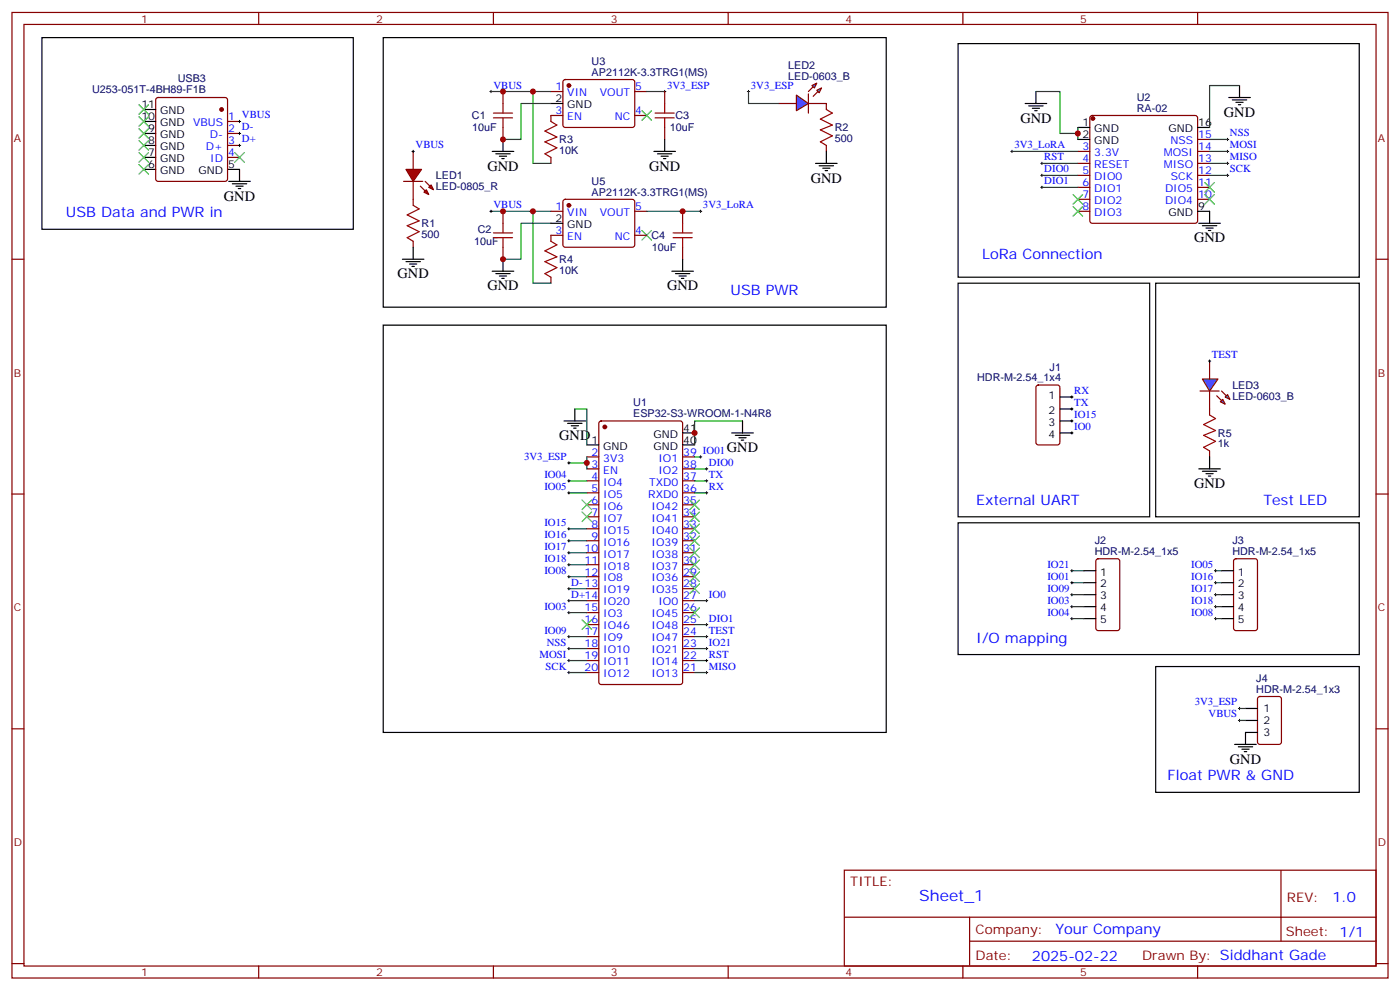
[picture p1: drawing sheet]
<svg xmlns="http://www.w3.org/2000/svg" width="412mm" height="292mm" viewBox="0 0 412 292" stroke-linecap="round" stroke-linejoin="round" font-family="sans-serif">
<g fill="none" stroke="#870000" stroke-width=".35">
<path d="M3.5 3.7h405.4v284.3h-405.4zM7.1 7.2h398.2v277.3h-398.2zM76.2 3.7v3.5M145.3 3.7v3.5M214.5 3.7v3.5M283.6 3.7v3.5M352.8 3.7v3.5M46.1 28.9l.5-.2h19.7l.5 .2 .2 .5v23.3l-.2 .5-.5 .2h-19.7l-.5-.2-.2-.5v-23.3zM67 39.3h3.6M67 35.8h3.6M148.2 27v3.5M148.2 37.5v3.6"/>
<path d="M162.3 27h3.5M162.3 34h3.5M166 23.6l.5-.2 20 .1 .5 .6-.1 13-.6 .4h-20.1l-.4-.7v-12.7zM187 27h3.5M187 34h3.5M195.8 27v3.5M195.8 37.5v3.6M321.3 34.2l.4-.2h30.4l.5 .2 .2 .5v30.4l-.3 .5-.4 .2h-30.4l-.5-.3-.2-.4v-30.4zM67 46.4h3.6M67 42.8h3.6M166 58.9l.5-.2 20 .1 .5 .6-.1 13-.6 .4-20.1-.1-.4-.6v-12.7zM317.5 44.6h3.5"/>
<path d="M317.5 48.1h3.5M317.5 51.6h3.5M317.5 55.2h3.5M317.5 58.7h3.5M352.8 44.6h3.5M352.8 48.1h3.5M352.8 51.6h3.5M352.8 55.2h3.5M352.8 58.7h3.5M352.8 41.1h3.5M3.5 76.3h3.6M148.2 62.2v3.6"/>
<path d="M148.2 72.8v3.5M162.3 62.2h3.5M162.3 69.3h3.5M187 62.2h3.5M187 69.3h3.5M201.1 62.2v3.6M201.1 72.8v3.5M317.5 62.2h3.5M405.3 76.3h3.6M172.9 134.5h3.5M172.9 138.1h3.5M176.6 124.2l.5-.2h23.3l.6 .4 .1 76.5-.5 .6-23.5 .1-.7-.5v-76.4z"/>
<path d="M201.1 134.5h3.5M201.1 138.1h3.5M3.5 145.5h3.6M172.9 141.6h3.5M172.9 145.1h3.5M172.9 148.7h3.5M172.9 152.2h3.5M172.9 155.7h3.5M172.9 159.2h3.5M201.1 141.6h3.5M201.1 145.1h3.5M201.1 148.7h3.5"/>
<path d="M201.1 152.2h3.5M201.1 155.7h3.5M201.1 159.2h3.5M405.3 145.5h3.6M172.9 162.8h3.5M172.9 166.3h3.5M172.9 169.8h3.5M172.9 173.4h3.5M172.9 176.9h3.5M201.1 162.8h3.5M201.1 166.3h3.5M201.1 169.8h3.5"/>
<path d="M201.1 173.4h3.5M201.1 176.9h3.5M172.9 180.4h3.5M172.9 183.9h3.5M172.9 187.5h3.5M172.9 191h3.5M172.9 194.5h3.5M172.9 198h3.5M201.1 180.4h3.5M201.1 183.9h3.5M201.1 187.5h3.5M201.1 191h3.5"/>
<path d="M201.1 194.5h3.5M201.1 198h3.5M3.5 214.6h3.6M405.3 214.6h3.6M248.7 256.3h156.6v28.2h-156.6zM377.3 256.3v20.9M248.7 270.1h156.5M285.6 277.2h119.6M285.6 270.1v14.1M3.5 283.8h3.6M76.2 284.5v3.5M145.3 284.5v3.5"/>
<path d="M214.5 284.5v3.5M283.6 284.5v3.5M352.8 284.5v3.5M405.3 283.8h3.6"/>
</g>
<g fill="#870000" stroke="#870000" stroke-width=".35">
<circle cx="178.2" cy="125.7" r=".53"/>
<circle cx="321.9" cy="34.9" r=".53"/>
<circle cx="65.3" cy="32.2" r=".53"/>
<circle cx="167.6" cy="25.2" r=".53"/>
<circle cx="167.6" cy="60.5" r=".53"/>
</g>
<g fill="none" stroke="#000" stroke-width=".35">
<path d="M12.3 11.1h91.8v56.4h-91.8zM112.9 11.1h148.2v79.4h-148.2zM282.2 12.8h118.2v68.8h-118.2zM42.3 39.3h3.6M42.3 35.8h3.6M42.3 32.2h3.6M162.3 30.5h3.5M302 30.5h6.3M303 31.2h4.3M304.1 31.9h2.1M304.8 32.6h.7M305.2 27v3.5"/>
<path d="M317.5 37.5h3.5M352.8 37.5h3.5M42.3 42.8h3.6M42.3 46.4h3.6M42.3 49.9h3.6M67 49.9h3.6v3.5M67.4 53.4h6.3M68.4 54.1h4.3M69.5 54.8h2.1M70.2 55.5h.7M145 44.6h6.3M146 45.3h4.3"/>
<path d="M147.1 46h2.1M147.8 46.7h.7M148.2 41.1v3.5M192.6 44.6h6.4M193.7 45.3h4.2M194.7 46h2.1M195.4 46.7h.7M195.8 41.1v3.5M317.5 41.1h3.5M145 79.9h6.3M148.2 76.3v3.6M162.3 65.8h3.5"/>
<path d="M197.9 79.9h6.4M201.1 76.3v3.6M352.8 62.2h3.5v3.6M353.1 65.8h6.4M354.2 66.5h4.2M355.2 67.2h2.2M356 67.9h.7M146 80.6h4.3M147.1 81.3h2.1M147.8 82h.7M199 80.6h4.2M200 81.3h2.1"/>
<path d="M200.7 82h.7M166.2 124h6.3M167.2 124.7h4.2M168.3 125.4h2.1M169 126.1h.7M169.3 120.4v3.6M172.9 131h3.5M201.1 131h3.5M201.1 127.5h3.5M215.5 127.5h6.4M216.6 128.2h4.2M217.7 128.9h2.1"/>
<path d="M218.4 129.6h.7M218.7 124v3.5"/>
</g>
<g fill="none" stroke="#008700" stroke-width=".35">
<path d="M144.6 27h17.7M162.3 30.5h-8.8v10.6h-5.3M190.5 27h5.3M305.2 27h7v12.3h5.3M317.5 37.5v3.6M306.9 48.1h10.6M306.9 51.6h10.6M306.9 55.2h10.6M356.3 48.1h5.3M356.3 51.6h5.3M356.3 41.1h5.3M356.3 44.6h5.3"/>
<path d="M144.6 62.2h17.7M162.3 65.8h-8.8v10.5h-5.3M190.5 62.2h15.9M167.6 136.3h5.3M169.3 120.4h3.6v10.6M172.9 134.5v3.6M218.7 124h-14.1v7"/>
</g>
<g fill="none" stroke="#3c3" stroke-width=".35">
<path d="M40.9 37.9l2.8 2.8M40.9 34.4l2.8 2.8M40.9 30.8l2.8 2.9M43.7 37.9l-2.8 2.8M43.7 34.4l-2.8 2.8M43.7 30.8l-2.8 2.9M189.1 32.6l2.8 2.8M191.9 32.6l-2.8 2.8M40.9 48.5l2.8 2.8M40.9 44.9l2.8 2.9M40.9 41.4l2.8 2.8M43.7 48.5l-2.8 2.8"/>
<path d="M43.7 44.9l-2.8 2.9M43.7 41.4l-2.8 2.8M316.1 57.3l2.8 2.8M318.9 57.3l-2.8 2.8M354.9 53.8l2.8 2.8M354.9 57.3l2.8 2.8M357.7 53.8l-2.8 2.8M357.7 57.3l-2.8 2.8M189.1 67.9l2.8 2.8M191.9 67.9l-2.8 2.8M316.1 60.8l2.8 2.8M318.9 60.8l-2.8 2.8"/>
</g>
<g fill="none" stroke="#000" stroke-width=".29">
<path d="M70.2 35.8h.7M70.6 35.4v.7M144.3 27h.7M144.6 26.6v.7M195.4 27h.7M195.8 26.6v.7M306.6 48.1h.7M306.6 51.6h.7M306.6 55.2h.7M306.9 47.8v.7M306.9 51.3v.7M306.9 54.8v.7"/>
<path d="M361.2 41.1h.7M361.2 44.6h.7M361.2 48.1h.7M361.2 51.6h.7M361.6 40.7v.7M361.6 44.2v.7M361.6 47.8v.7M361.6 51.3v.7M144.3 62.2h.7M144.6 61.9v.7M206 62.2h.7M206.4 61.9v.7"/>
<path d="M167.2 136.3h.7M167.6 136v.7"/>
</g>
<g fill="none" stroke="#a10000" stroke-width=".35">
<path d="M145.3 33.3h5.7M145.3 34.7h5.7M148.2 30.5v2.8M148.2 34.7v2.8M193 33.3h5.6M193 34.7h5.6M195.8 30.5v2.8M195.8 34.7v2.8M145.3 68.6h5.7M145.3 70h5.7M148.2 65.8v2.8M148.2 70v2.8"/>
<path d="M198.3 68.6h5.6M198.3 70h5.6M201.1 65.8v2.8M201.1 70v2.8"/>
</g>
<g fill="#f00" stroke="#870000" stroke-width=".35">
<path d="M119.6 49.9h4.6l-2.5 3.5z"/>
<path d="M118.9 53.4h5.6z"/>
</g>
<g fill="#870000" stroke="#870000" stroke-width=".35">
<path d="M125.2 53.4l1.4 1.4z"/>
<path d="M123.8 54.8l1.4 1.4z"/>
</g>
<g fill="#f00" stroke="#870000" stroke-width=".35">
<path d="M126.3 55.2l.7-.7 .7 1.4z"/>
<path d="M124.9 56.6l.7-.7 .7 1.4z"/>
</g>
<path d="M121.7 44.6v5.3M121.7 53.4v5.3" fill="none" stroke="#870000" stroke-width=".35"/>
<path d="M234.6 28l3.5 2.5-3.5 2.1z" fill="#09f" stroke="#870000" stroke-width=".35"/>
<path d="M238.1 27.7v5.6z" fill="#f00" stroke="#870000" stroke-width=".35"/>
<g fill="#870000" stroke="#870000" stroke-width=".35">
<path d="M238.1 27l1.4-1.5z"/>
<path d="M239.5 28.4l1.4-1.4z"/>
</g>
<g fill="#09f" stroke="#870000" stroke-width=".35">
<path d="M239.2 25.2l1.4-.7-.7 1.4z"/>
<path d="M240.6 26.6l1.4-.7-.7 1.4z"/>
</g>
<path d="M162.3 34v1.8M229.3 30.5h5.3M238.1 30.5h5.3v1.7M121.7 58.7v1.8M162.3 46.4v1.7M243.4 42.8v1.8M121.7 71v1.8M162.3 69.3v1.7M162.3 81.6v1.8" fill="none" stroke="#870000" stroke-width=".35"/>
<path d="M162.3 35.8l1.7 1-3.5 1.8 3.5 1.8-3.5 1.4 3.5 1.7-3.5 1.8 1.8 1.1M243.4 32.2l1.8 1.1-3.5 1.8 3.5 1.7-3.5 1.4 3.5 1.8-3.5 1.8 1.7 1M121.7 60.5l1.8 1-3.6 1.8 3.6 1.8-3.6 1.4 3.6 1.7-3.6 1.8 1.8 1M162.3 71l1.7 1.1-3.5 1.8 3.5 1.7-3.5 1.4 3.5 1.8-3.5 1.8 1.8 1" fill="none" stroke="#a10000" stroke-width=".35"/>
<path d="M240.2 48.1h6.4M241.3 48.8h4.2M242.4 49.5h2.1M243.1 50.2h.7M243.4 44.6v3.5M118.5 76.3h6.4M119.6 77h4.2M120.6 77.8h2.2M121.4 78.5h.7M121.7 72.8v3.5" fill="none" stroke="#000" stroke-width=".35"/>
<g fill="none" stroke="#000" stroke-width=".29">
<path d="M70.2 39.3h.7M70.6 38.9v.8M220.1 27h.7M220.5 26.6v.7M70.2 42.8h.7M70.6 42.5v.7M121.4 44.6h.7M121.7 44.2v.7M297.7 44.6h.7M298.1 44.2v.7M207.8 138.1h.7M208.1 137.7v.7"/>
<path d="M167.2 173.4h.7M167.2 176.9h.7M167.6 173v.7M167.6 176.5v.7M167.2 194.5h.7M167.2 198h.7M167.2 191h.7M167.6 190.6v.7M167.6 194.2v.7M167.6 197.7v.7M207.8 198h.7M207.8 183.9h.7"/>
<path d="M208.1 183.6v.7M208.1 197.7v.7"/>
</g>
<path d="M157 27v21.1h5.3M220.5 27v3.5h8.8M298.1 44.6h19.4M157 62.2v21.2h5.3M204.6 138.1h3.5M167.6 173.4h5.3M167.6 176.9h5.3M167.6 191h5.3M167.6 194.5h5.3M167.6 198h5.3M204.6 183.9h3.5M204.6 198h3.5" fill="none" stroke="#008700" stroke-width=".35"/>
<path d="M354.2 111.6h4.6l-2.5 3.5z" fill="#09f" stroke="#870000" stroke-width=".35"/>
<path d="M353.5 115.1h5.6z" fill="#f00" stroke="#870000" stroke-width=".35"/>
<g fill="#870000" stroke="#870000" stroke-width=".35">
<path d="M359.8 115.1l1.4 1.5z"/>
<path d="M358.4 116.6l1.4 1.4z"/>
</g>
<g fill="#09f" stroke="#870000" stroke-width=".35">
<path d="M361.6 116.2l.7 1.4-1.4-.7z"/>
<path d="M359.5 118.3l.7-.7 .7 1.4z"/>
</g>
<path d="M305.4 113.6l.5-.2h5.6l.7 .4v16.5l-.5 .7h-5.8l-.7-.4v-16.5zM356.3 106.3v5.3M356.3 115.1v7.1M356.3 132.8v1.7M323 164.7l.5-.2h5.6l.7 .5v20l-.4 .6-5.9 .1-.7-.5v-20zM363.6 164.7l.5-.2h5.6l.7 .5v20l-.4 .6-5.9 .1-.7-.5v-20zM370.7 205.3l.4-.2h5.7l.6 .4 .1 13-.5 .7h-5.9l-.6-.4-.1-13z" fill="none" stroke="#870000" stroke-width=".35"/>
<path d="M356.3 122.2l1.8 1.1-3.6 1.7 3.6 1.8-3.6 1.4 3.6 1.8-3.6 1.7 1.8 1.1" fill="none" stroke="#a10000" stroke-width=".35"/>
<g fill="none" stroke="#000" stroke-width=".35">
<path d="M361.9 28.7h6.4M363 29.4h4.2M364.1 30.1h2.1M364.8 30.8h.7M365.1 25.2v3.5M112.9 95.7h148.2v120h-148.2zM282.2 83.4h56.5v68.8h-56.5zM340.4 83.4h60v68.8h-60zM312.2 116.9h3.5M312.2 120.4h3.5M312.2 124h3.5M312.2 127.5h3.5"/>
<path d="M353.1 138.1h6.4M354.2 138.8h4.2M355.2 139.5h2.2M356.3 134.5v3.6M282.2 154h118.2v38.8h-118.2zM356 140.2h.7M319.3 168.1h3.5M319.3 171.6h3.5M319.3 175.1h3.5M319.3 178.6h3.5M359.8 168.1h3.6M359.8 171.6h3.6"/>
<path d="M359.8 175.1h3.6M359.8 178.6h3.6M319.3 182.2h3.5M340.4 196.3h60v37h-60zM359.8 182.2h3.6M363.7 219.2h6.4M364.8 219.9h4.2M366.9 208.6h3.5M366.9 212.2h3.5M370.4 215.7h-3.5v3.5M365.8 220.6h2.1M366.5 221.3h.7"/>
</g>
<g fill="none" stroke="#000" stroke-width=".29">
<path d="M315.4 116.9h.7M315.7 116.6v.7M356 106.3h.7M356.3 106v.7M206 134.5h.7M206.4 134.2v.7M315.4 120.4h.7M315.4 124h.7M315.4 127.5h.7M315.7 120.1v.7M315.7 123.6v.7M315.7 127.1v.7"/>
<path d="M167.2 141.6h.7M167.2 145.1h.7M167.2 155.7h.7M167.2 159.2h.7M167.6 141.3v.7M167.6 144.8v.7M167.6 155.4v.7M167.6 158.9v.7M207.8 141.6h.7M207.8 145.1h.7M208.1 141.3v.7M208.1 144.8v.7"/>
<path d="M167.2 162.8h.7M167.2 166.3h.7M167.2 169.8h.7M167.6 162.4v.7M167.6 165.9v.8M167.6 169.5v.7M207.8 176.9h.7M208.1 176.5v.7M315.4 168.1h.7M315.4 175.1h.7M315.4 178.6h.7M315.4 171.6h.7"/>
<path d="M315.7 167.7v.7M315.7 171.2v.7M315.7 174.8v.7M315.7 178.3v.7M357.7 168.1h.7M357.7 175.1h.7M357.7 178.6h.7M357.7 171.6h.7M358.1 167.7v.7M358.1 171.2v.7M358.1 174.8v.7M358.1 178.3v.7"/>
<path d="M167.2 187.5h.7M167.2 180.4h.7M167.6 180.1v.7M167.6 187.1v.7M207.8 187.5h.7M207.8 191h.7M207.8 194.5h.7M208.1 187.1v.7M208.1 190.6v.7M208.1 194.2v.7M315.4 182.2h.7M315.7 181.8v.7"/>
<path d="M357.7 182.2h.7M358.1 181.8v.7M364.8 208.6h.7M364.8 212.2h.7M365.1 208.3v.7M365.1 211.8v.7"/>
</g>
<g fill="none" stroke="#008700" stroke-width=".35">
<path d="M365.1 25.2h-8.8v12.3M204.6 134.5h1.8M167.6 155.7h5.3M167.6 145.1h5.3M167.6 141.6h5.3M167.6 159.2h5.3M204.6 145.1h3.5M204.6 141.6h3.5M167.6 162.8h5.3M167.6 166.3h5.3M167.6 169.8h5.3M204.6 176.9h3.5"/>
<path d="M315.7 168.1h3.6M315.7 171.6h3.6M315.7 175.1h3.6M315.7 178.6h3.6M358.1 168.1h1.7M358.1 171.6h1.7M358.1 175.1h1.7M358.1 178.6h1.7M167.6 187.5h5.3M167.6 180.4h5.3M204.6 187.5h3.5M204.6 191h3.5"/>
<path d="M204.6 194.5h3.5M315.7 182.2h3.6M358.1 182.2h1.7M365.1 208.6h1.8M365.1 212.2h1.8"/>
</g>
<g fill="none" stroke="#3c3" stroke-width=".35">
<path d="M69.1 44.9l2.9 2.9M72 44.9l-2.9 2.9M171.4 147.2l2.9 2.9M171.4 150.8l2.9 2.8M174.3 147.2l-2.9 2.9M174.3 150.8l-2.9 2.8M203.2 147.2l2.8 2.9M203.2 150.8l2.8 2.8M203.2 154.3l2.8 2.8M203.2 157.8l2.8 2.9M206 147.2l-2.8 2.9M206 150.8l-2.8 2.8"/>
<path d="M206 154.3l-2.8 2.8M206 157.8l-2.8 2.9M203.2 161.4l2.8 2.8M203.2 164.9l2.8 2.8M203.2 168.4l2.8 2.8M203.2 171.9l2.8 2.9M203.2 179l2.8 2.8M206 161.4l-2.8 2.8M206 164.9l-2.8 2.8M206 168.4l-2.8 2.8M206 171.9l-2.8 2.9M206 179l-2.8 2.8"/>
<path d="M171.4 182.5l2.9 2.8M174.3 182.5l-2.9 2.8"/>
</g>
<g fill="#c00">
<circle cx="317.5" cy="39.3" r=".88"/>
<circle cx="148.2" cy="27" r=".88"/>
<circle cx="148.2" cy="41.1" r=".88"/>
<circle cx="148.2" cy="76.3" r=".88"/>
<circle cx="148.2" cy="62.2" r=".88"/>
<circle cx="201.1" cy="62.2" r=".88"/>
<circle cx="157" cy="27" r=".88"/>
<circle cx="157" cy="62.2" r=".88"/>
<circle cx="172.9" cy="136.3" r=".88"/>
<circle cx="204.6" cy="127.5" r=".88"/>
</g>
<text font-size="4.6" fill="#00f" x="270.8" y="265.3">Sheet_1</text>
<g font-size="4.2">
<text x="360.5" y="34.4">GND</text>
<text x="300.6" y="36.1">GND</text>
<text x="143.6" y="50.2">GND</text>
<text x="191.2" y="50.2">GND</text>
<text x="238.8" y="53.8">GND</text>
<text x="66" y="59.1">GND</text>
<text x="351.7" y="71.4">GND</text>
<text x="117.1" y="82">GND</text>
<text x="143.6" y="85.5">GND</text>
<text x="196.5" y="85.5">GND</text>
<text x="164.7" y="129.6">GND</text>
<text x="214.1" y="133.1">GND</text>
<text x="351.7" y="143.7">GND</text>
<text x="362.3" y="224.9">GND</text>
</g>
<g font-size="4.2" fill="#00f">
<text x="19.4" y="64">USB Data and PWR in</text>
<text x="289.3" y="76.3">LoRa Connection</text>
<text x="215.2" y="86.9">USB PWR</text>
<text x="287.5" y="148.7">External UART</text>
<text x="372.2" y="148.7">Test LED</text>
<text x="287.5" y="189.2">I/O mapping</text>
<text x="344" y="229.8">Float PWR &amp; GND</text>
<text x="392.5" y="265.5">1.0</text>
<text x="310.9" y="275.1">Your Company</text>
<text x="304" y="282.9">2025-02-22</text>
</g>
<g font-size="3.9" fill="#800">
<text x="250.5" y="260.8">TITLE:</text>
<text x="379.1" y="265.5">REV:</text>
<text x="287.4" y="275">Company:</text>
<text x="378.7" y="275.7">Sheet: 1/1</text>
<text x="287.4" y="282.7">Date:</text>
<text x="336.4" y="282.8">Drawn By: Siddhant Gade</text>
</g>
<g font-size="3.2" fill="#800">
<text x="41.6" y="6.7">1</text>
<text x="110.8" y="6.7">2</text>
<text x="179.9" y="6.7">3</text>
<text x="249.1" y="6.7">4</text>
<text x="318.2" y="6.7">5</text>
<text x="4.1" y="41.8">A</text>
<text x="405.9" y="41.8">A</text>
<text x="4.1" y="110.9">B</text>
<text x="405.9" y="110.9">B</text>
<text x="4.1" y="180.1">C</text>
<text x="405.9" y="180.1">C</text>
<text x="4.1" y="249.2">D</text>
<text x="405.9" y="249.2">D</text>
<text x="41.6" y="287.5">1</text>
<text x="110.8" y="287.5">2</text>
<text x="179.9" y="287.5">3</text>
<text x="249.1" y="287.5">4</text>
<text x="318.2" y="287.5">5</text>
</g>
<g font-size="3.2" fill="#000080">
<text x="174.3" y="22.3">AP2112K-3.3TRG1(MS)</text>
<text x="174.3" y="19.2">U3</text>
<text x="232.2" y="23.4">LED-0603_B</text>
<text x="232.2" y="20.4">LED2</text>
<text x="27.2" y="27.5">U253-051T-4BH89-F1B</text>
<text x="52.4" y="24.3">USB3</text>
<text x="334.9" y="29.7">U2</text>
<text x="139" y="35.2">C1</text>
<text x="199" y="35.1">C3</text>
<text x="334.9" y="32.9">RA-02</text>
<text x="139.1" y="38.7">10uF</text>
<text x="197.3" y="38.7">10uF</text>
<text x="245.9" y="41.8">500</text>
<text x="245.9" y="38.7">R2</text>
<text x="164.7" y="45.4">10K</text>
<text x="164.7" y="42.2">R3</text>
<text x="128.4" y="52.8">LED1</text>
<text x="128.4" y="56">LED-0805_R</text>
<text x="174.3" y="57.6">AP2112K-3.3TRG1(MS)</text>
<text x="174.3" y="54.5">U5</text>
<text x="124.2" y="70.1">500</text>
<text x="124.2" y="66.9">R1</text>
<text x="140.8" y="68.7">C2</text>
<text x="191.9" y="70.4">C4</text>
<text x="139.7" y="72.2">10uF</text>
<text x="164.7" y="77.6">R4</text>
<text x="192" y="74">10uF</text>
<text x="164.7" y="80.6">10K</text>
<text x="287.8" y="112.3">HDR-M-2.54_1x4</text>
<text x="309.2" y="109.3">J1</text>
<text x="186.5" y="119.6">U1</text>
<text x="363" y="117.7">LED-0603_B</text>
<text x="363" y="114.6">LED3</text>
<text x="186.5" y="122.9">ESP32-S3-WROOM-1-N4R8</text>
<text x="358.8" y="131.8">1k</text>
<text x="358.8" y="128.7">R5</text>
<text x="322.5" y="160.3">J2</text>
<text x="363" y="160.3">J3</text>
<text x="322.5" y="163.5">HDR-M-2.54_1x5</text>
<text x="363" y="163.5">HDR-M-2.54_1x5</text>
<text x="370.1" y="200.8">J4</text>
<text x="370.1" y="204">HDR-M-2.54_1x3</text>
</g>
<g font-size="3.2" fill="#00f">
<text x="145.3" y="26.1">VBUS</text>
<text x="163.6" y="26.6">1</text>
<text x="167.1" y="28.4">VIN</text>
<text x="176.7" y="28.4">VOUT</text>
<text x="187.1" y="26.6">5</text>
<text x="196.5" y="26.1">3V3_ESP</text>
<text x="221.2" y="26.1">3V3_ESP</text>
<text x="67.2" y="35.4">1 VBUS</text>
<text x="163.6" y="33.7">3</text>
<text x="167.1" y="35.4">EN</text>
<text x="181.1" y="35.4">NC</text>
<text x="187.1" y="33.7">4</text>
<text x="56.9" y="37.2">VBUS</text>
<text x="61.8" y="40.7">D-</text>
<text x="67.2" y="38.9">2 D-</text>
<text x="353" y="40.7">15</text>
<text x="362.3" y="40.2">NSS</text>
<text x="60.7" y="44.2">D+</text>
<text x="61.9" y="47.8">ID</text>
<text x="67.2" y="46">4</text>
<text x="67.2" y="42.5">3 D+</text>
<text x="122.4" y="43.7">VBUS</text>
<text x="298.8" y="43.7">3V3_LoRA</text>
<text x="307.6" y="47.2">RST</text>
<text x="318.8" y="44.2">3</text>
<text x="318.8" y="47.8">4</text>
<text x="322.3" y="46">3.3V</text>
<text x="342.8" y="46">MOSI</text>
<text x="344.8" y="42.5">NSS</text>
<text x="353" y="47.8">13</text>
<text x="353" y="44.2">14</text>
<text x="362.3" y="43.7">MOSI</text>
<text x="362.3" y="47.2">MISO</text>
<text x="307.6" y="50.8">DIO0</text>
<text x="318.8" y="51.3">5</text>
<text x="322.3" y="49.5">RESET</text>
<text x="322.3" y="53.1">DIO0</text>
<text x="342.8" y="49.5">MISO</text>
<text x="344.9" y="53.1">SCK</text>
<text x="353" y="51.3">12</text>
<text x="362.3" y="50.8">SCK</text>
<text x="307.6" y="54.3">DIO1</text>
<text x="318.8" y="54.8">6</text>
<text x="318.8" y="58.3">7</text>
<text x="322.3" y="56.6">DIO1</text>
<text x="343.2" y="56.6">DIO5</text>
<text x="353" y="58.3">10</text>
<text x="353" y="54.8">11</text>
<text x="145.3" y="61.3">VBUS</text>
<text x="163.6" y="61.9">1</text>
<text x="167.1" y="63.6">VIN</text>
<text x="176.7" y="63.6">VOUT</text>
<text x="187.1" y="61.9">5</text>
<text x="207.1" y="61.3">3V3_LoRA</text>
<text x="318.8" y="61.9">8</text>
<text x="322.3" y="60.1">DIO2</text>
<text x="322.3" y="63.6">DIO3</text>
<text x="343.2" y="60.1">DIO4</text>
<text x="163.6" y="68.9">3</text>
<text x="167.1" y="70.7">EN</text>
<text x="181.1" y="70.7">NC</text>
<text x="187.1" y="68.9">4</text>
<text x="357" y="105.4">TEST</text>
<text x="316.4" y="116">RX</text>
<text x="316.4" y="119.6">TX</text>
<text x="316.4" y="123.1">IO15</text>
<text x="316.4" y="126.6">IO0</text>
<text x="154.4" y="135.4">3V3_ESP</text>
<text x="174.2" y="134.2">2</text>
<text x="174.2" y="137.7">3</text>
<text x="177.7" y="136">3V3</text>
<text x="193.9" y="136">IO1</text>
<text x="201.3" y="137.7">38</text>
<text x="201.3" y="134.2">39 IO01</text>
<text x="208.8" y="137.2">DIO0</text>
<text x="160.4" y="140.7">IO04</text>
<text x="174.2" y="141.3">4</text>
<text x="177.7" y="139.5">EN</text>
<text x="177.7" y="143">IO4</text>
<text x="191.2" y="143">TXD0</text>
<text x="193.9" y="139.5">IO2</text>
<text x="201.3" y="141.3">37</text>
<text x="208.8" y="140.7">TX</text>
<text x="160.4" y="144.3">IO05</text>
<text x="174.2" y="144.8">5</text>
<text x="174.2" y="148.3">6</text>
<text x="177.7" y="146.5">IO5</text>
<text x="190.9" y="146.5">RXD0</text>
<text x="201.3" y="148.3">35</text>
<text x="201.3" y="144.8">36</text>
<text x="208.8" y="144.3">RX</text>
<text x="160.4" y="154.8">IO15</text>
<text x="174.2" y="151.8">7</text>
<text x="174.2" y="155.4">8</text>
<text x="177.7" y="150.1">IO6</text>
<text x="177.7" y="153.6">IO7</text>
<text x="191.9" y="153.6">IO41</text>
<text x="191.9" y="150.1">IO42</text>
<text x="201.3" y="155.4">33</text>
<text x="201.3" y="151.8">34</text>
<text x="160.4" y="158.4">IO16</text>
<text x="160.4" y="161.9">IO17</text>
<text x="174.2" y="158.9">9</text>
<text x="177.7" y="157.1">IO15</text>
<text x="177.7" y="160.7">IO16</text>
<text x="191.9" y="160.7">IO39</text>
<text x="191.9" y="157.1">IO40</text>
<text x="201.3" y="158.9">32</text>
<text x="160.4" y="165.4">IO18</text>
<text x="172.2" y="162.4">10</text>
<text x="172.2" y="165.9">11</text>
<text x="177.7" y="164.2">IO17</text>
<text x="177.7" y="167.7">IO18</text>
<text x="191.9" y="167.7">IO37</text>
<text x="191.9" y="164.2">IO38</text>
<text x="201.3" y="165.9">30</text>
<text x="201.3" y="162.4">31</text>
<text x="308.5" y="167.2">IO21</text>
<text x="350.9" y="167.2">IO05</text>
<text x="160.4" y="168.9">IO08</text>
<text x="168.3" y="172.5">D- 13</text>
<text x="172.2" y="169.5">12</text>
<text x="177.7" y="171.2">IO8</text>
<text x="191.9" y="171.2">IO36</text>
<text x="201.3" y="173">28</text>
<text x="201.3" y="169.5">29</text>
<text x="308.5" y="170.7">IO01</text>
<text x="350.9" y="170.7">IO16</text>
<text x="160.4" y="179.5">IO03</text>
<text x="168.3" y="176">D+14</text>
<text x="177.7" y="174.8">IO19</text>
<text x="177.7" y="178.3">IO20</text>
<text x="191.9" y="174.8">IO35</text>
<text x="193.9" y="178.3">IO0</text>
<text x="201.3" y="176.5">27</text>
<text x="208.8" y="176">IO0</text>
<text x="308.5" y="174.2">IO09</text>
<text x="308.5" y="177.8">IO03</text>
<text x="350.9" y="174.2">IO17</text>
<text x="350.9" y="177.8">IO18</text>
<text x="172.2" y="180.1">15</text>
<text x="172.2" y="183.6">16</text>
<text x="177.7" y="181.8">IO3</text>
<text x="177.7" y="185.3">IO46</text>
<text x="191.9" y="185.3">IO48</text>
<text x="191.9" y="181.8">IO45</text>
<text x="201.3" y="183.6">25</text>
<text x="201.3" y="180.1">26</text>
<text x="208.8" y="183.1">DIO1</text>
<text x="308.5" y="181.3">IO04</text>
<text x="350.9" y="181.3">IO08</text>
<text x="160.4" y="186.6">IO09</text>
<text x="161.1" y="190.1">NSS</text>
<text x="172.2" y="187.1">17</text>
<text x="172.2" y="190.6">18</text>
<text x="177.7" y="188.9">IO9</text>
<text x="191.9" y="188.9">IO47</text>
<text x="201.3" y="190.6">23</text>
<text x="201.3" y="187.1">24</text>
<text x="208.8" y="186.6">TEST</text>
<text x="208.8" y="190.1">IO21</text>
<text x="159" y="193.6">MOSI</text>
<text x="160.7" y="197.2">SCK</text>
<text x="172.2" y="194.2">19</text>
<text x="172.2" y="197.7">20</text>
<text x="177.7" y="192.4">IO10</text>
<text x="177.7" y="195.9">IO11</text>
<text x="191.9" y="195.9">IO14</text>
<text x="191.9" y="192.4">IO21</text>
<text x="201.3" y="197.7">21</text>
<text x="201.3" y="194.2">22</text>
<text x="208.8" y="197.2">MISO</text>
<text x="208.8" y="193.6">RST</text>
<text x="177.7" y="199.5">IO12</text>
<text x="191.9" y="199.5">IO13</text>
<text x="351.9" y="207.8">3V3_ESP</text>
<text x="356" y="211.3">VBUS</text>
</g>
<g font-size="3.2">
<text x="41.7" y="35.4">10</text>
<text x="41.7" y="31.9">11</text>
<text x="47.2" y="33.7">GND</text>
<text x="163.6" y="30.1">2</text>
<text x="167.1" y="31.9">GND</text>
<text x="43.7" y="38.9">9</text>
<text x="47.2" y="40.7">GND</text>
<text x="47.2" y="37.2">GND</text>
<text x="318.8" y="37.2">1</text>
<text x="318.8" y="40.7">2</text>
<text x="322.3" y="38.9">GND</text>
<text x="344.2" y="38.9">GND</text>
<text x="353" y="37.2">16</text>
<text x="43.7" y="42.5">8</text>
<text x="43.7" y="46">7</text>
<text x="47.2" y="44.2">GND</text>
<text x="47.2" y="47.8">GND</text>
<text x="322.3" y="42.5">GND</text>
<text x="43.7" y="49.5">6</text>
<text x="47.2" y="51.3">GND</text>
<text x="58.4" y="51.3">GND</text>
<text x="67.2" y="49.5">5</text>
<text x="163.6" y="65.4">2</text>
<text x="344.2" y="63.6">GND</text>
<text x="353" y="61.9">9</text>
<text x="167.1" y="67.2">GND</text>
<text x="308.9" y="117.6">1</text>
<text x="308.9" y="121.8">2</text>
<text x="308.9" y="125.4">3</text>
<text x="174.2" y="130.7">1</text>
<text x="192.5" y="128.9">GND</text>
<text x="201.3" y="130.7">40</text>
<text x="201.3" y="127.1">41</text>
<text x="308.9" y="128.9">4</text>
<text x="177.7" y="132.4">GND</text>
<text x="192.5" y="132.4">GND</text>
<text x="324.1" y="169.5">1</text>
<text x="324.1" y="173">2</text>
<text x="364.7" y="169.5">1</text>
<text x="364.7" y="173">2</text>
<text x="324.1" y="176.5">3</text>
<text x="364.7" y="176.5">3</text>
<text x="324.1" y="180.1">4</text>
<text x="324.1" y="183.6">5</text>
<text x="364.7" y="180.1">4</text>
<text x="364.7" y="183.6">5</text>
<text x="372.2" y="209.7">1</text>
<text x="372.2" y="213.2">2</text>
<text x="372.2" y="216.7">3</text>
</g>
</svg>
